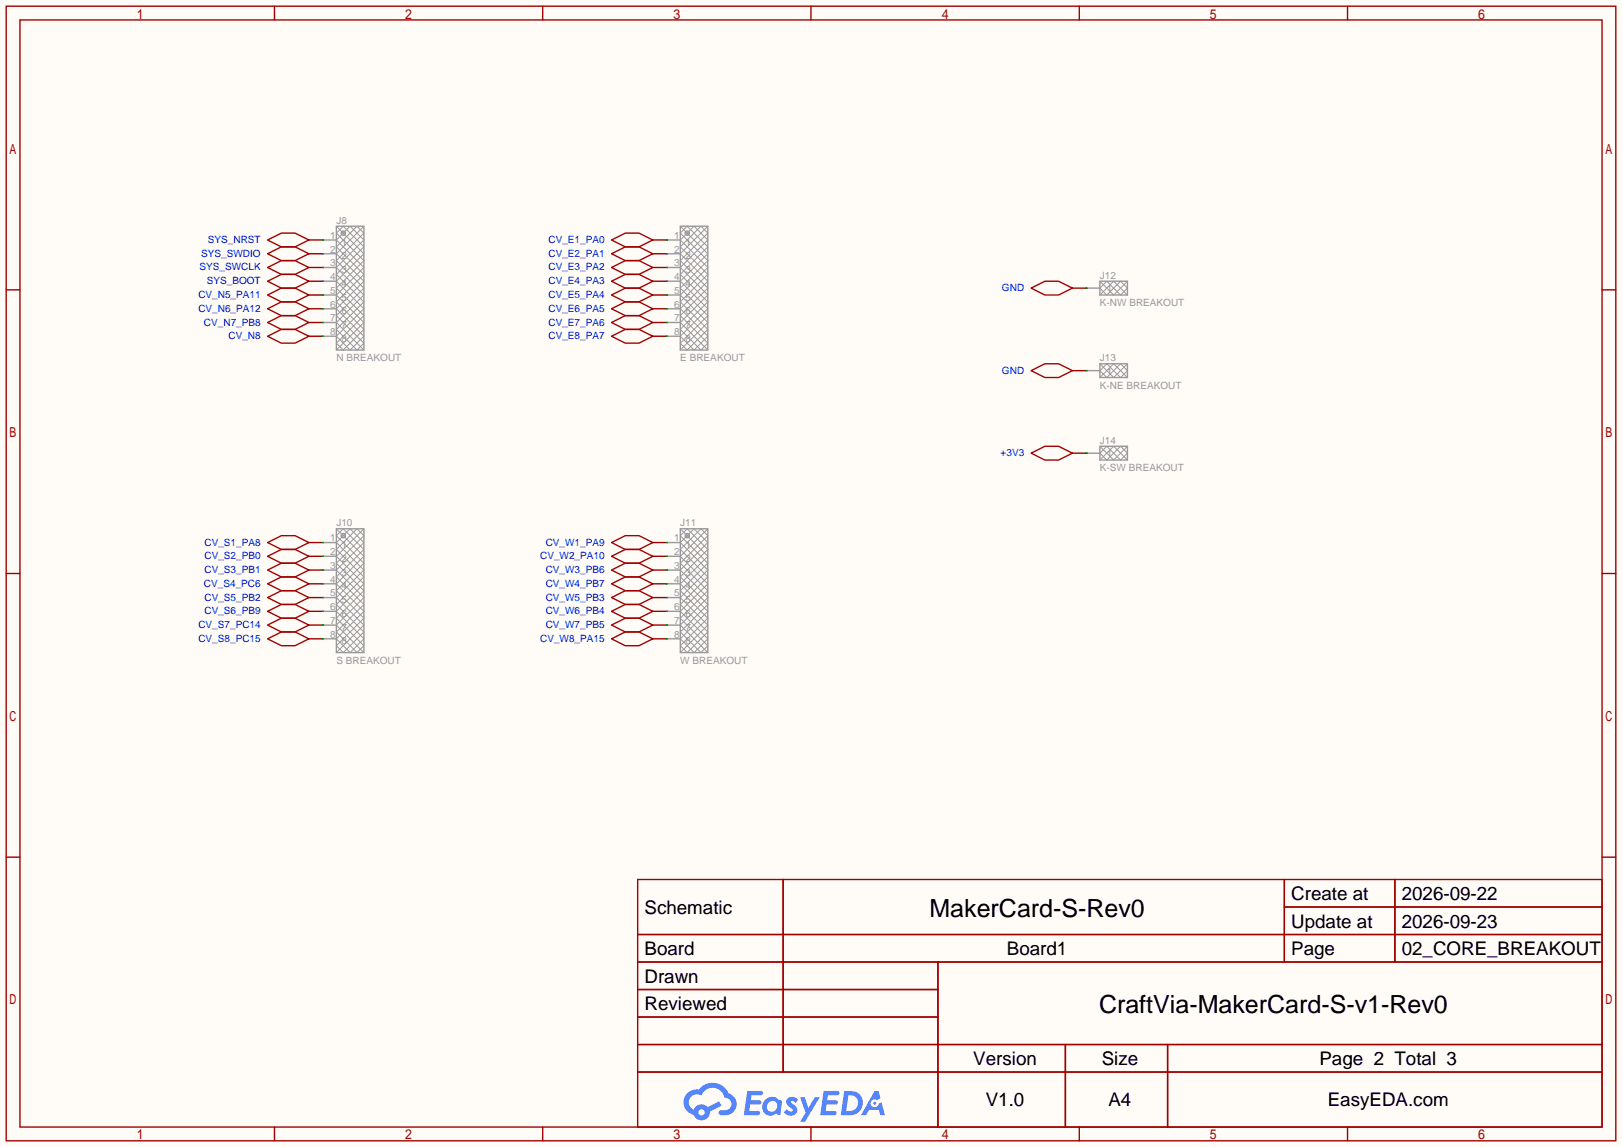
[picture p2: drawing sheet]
<svg xmlns="http://www.w3.org/2000/svg" width="299mm" height="212mm" viewBox="0 0 299 212" stroke-linecap="round" stroke-linejoin="round" font-family="sans-serif">
<path d="M0 0h299.5v211.8h-299.5z" fill="#fffcf7"/>
<g fill="none" stroke="#a10000" stroke-width=".25">
<path d="M1.1 1.1h297.2v209.6h-297.2zM3.7 3.7h292.1v204.5h-292.1zM50.7 1.1v2.6M100.2 1.1v2.6M149.7 1.1v2.6M199.3 1.1v2.6M248.8 1.1v2.6M1.1 53.5h2.6M295.8 53.5h2.5M1.1 105.9h2.6M295.8 105.9h2.5M1.1 158.3h2.6"/>
<path d="M295.8 158.3h2.5M117.7 162.4h178.1v45.8h-178.1zM117.7 172.6h178.1M117.7 177.7h178.1M144.6 162.4v35.6M173.2 177.7v30.5M237.1 162.4v15.3M237.1 167.5h58.7M257.5 162.4v15.3M117.7 182.8h55.5M117.7 192.9h178.1M117.7 187.8h55.5"/>
<path d="M117.7 198h178.1M196.7 192.9v15.3M215.6 192.9v15.3M50.7 208.2v2.5M100.2 208.2v2.5M149.7 208.2v2.5M199.3 208.2v2.5M248.8 208.2v2.5"/>
</g>
<g fill="#5487ff">
<path d="M145.5 202.8a1.3 1.3 0 0 1 1.8 .3l-.4 .6a.54 .54 0 0 0-.9-.2l.1 .2a1.58 1.58 0 0 1 1.1 1.6 1.43 1.43 0 0 1-2.5 .1l.5-.6a.64 .64 0 0 0 .5 .5 .64 .64 0 0 0 .7-.3l-.2-.2a1.6 1.6 0 0 1-1-1.6z"/>
<path d="M147.7 202.7h.9l.7 1.9 1.1-1.9h.9l-2.7 4.5h-.9l1-1.7z"/>
<path d="M138 201.5h1.6a1.31 1.31 0 0 1 1.2 .2 .4 .4 0 0 1-.3 .6h-1.8l-.1 .9h1.6a.4 .4 0 0 1 .4 .4 .4 .4 0 0 1-.4 .4h-1.7l-.2 1.2h.8a1.23 1.23 0 0 1 1.2 .2 .39 .39 0 0 1-.3 .6h-2.7z"/>
<path d="M152.1 201.5h1.6a1.32 1.32 0 0 1 1.3 .2 .39 .39 0 0 1-.4 .6h-1.7l-.2 .9h1.7a.4 .4 0 0 1 .3 .4 .4 .4 0 0 1-.4 .4h-1.7l-.2 1.2h.8a1.23 1.23 0 0 1 1.2 .2 .39 .39 0 0 1-.3 .6h-2.7z"/>
<path d="M161.5 201.5h.7l.4 1.3-.7 .4a.75 .75 0 0 0-1.1 .3 .75 .75 0 0 0 .5 1 .75 .75 0 0 0 .9-.6l.6-.3 .6 2.4h-.9l-.2-1h-1.9l-.5 1h-.9z"/>
<path d="M155.9 201.5l-.7 4.5h1.5a2.27 2.27 0 0 0 2.6-2.3 2.27 2.27 0 0 0-2.7-2.2zM156.6 202.3a1.5 1.5 0 0 1 1.8 1.5 1.5 1.5 0 0 1-1.9 1.4h-.3z"/>
<path d="M141.3 203.1a1.62 1.62 0 0 0-.4 2.1 1.62 1.62 0 0 0 2 .7l.4-.3 .3 .3 .5 .1 .3-2.5-.2-.3h-.4a1.58 1.58 0 0 0-2.5-.1zM141.9 203.6a.99 .99 0 0 1 1.6 .3 .99 .99 0 0 1-.9 1.4 .94 .94 0 0 1-1-.5 .94 .94 0 0 1 .3-1.2z"/>
<path d="M126.9 201.9a2.37 2.37 0 0 0 1.2 4 1.54 1.54 0 0 0 1.7 1 1.54 1.54 0 0 0 1.3-1.6l2.1-1.1-.5-.8-2 1.1a1.57 1.57 0 0 0-2.6 .4 1.5 1.5 0 0 1-.8-2.1 1.5 1.5 0 0 1 2.2-.5 2.23 2.23 0 0 1 2.3-1.4 2.23 2.23 0 0 1 2 1.8 1.16 1.16 0 0 1 1.2 1.1 1.16 1.16 0 0 1-1 1.3h-.7a.47 .47 0 0 0-.6 .3 .47 .47 0 0 0 .4 .6 2.23 2.23 0 0 0 2.3-.7 2.23 2.23 0 0 0 .4-2.3 2.16 2.16 0 0 0-1.3-1.1 3.2 3.2 0 0 0-5.4-.7l-1.2 .1zM129 205.4a.58 .58 0 0 1 1.1 0 .58 .58 0 0 1-1.1 0z"/>
<circle cx="161.5" cy="203.8" r=".28"/>
</g>
<g fill="none" stroke="#999" stroke-width=".18">
<path d="M62.1 41.8l5.1 5.1-5.1 5 5.1 5.1-5.1 5.1 2.5 2.5 2.6-2.5-5.1-5.1 5.1-5.1-5.1-5 5.1-5.1M63.4 41.8l-1.3 1.3 5.1 5-5.1 5.1 5.1 5.1-5.1 5.1 1.3 1.2 3.8-3.8-5.1-5 5.1-5.1-5.1-5.1 3.8-3.8 1.3 1.3-5.1 5 5.1 5.1-5.1 5.1 5.1 5.1-1.3 1.2-3.8-3.8 5.1-5-5.1-5.1 5.1-5.1zM63.5 42.7l.2 .2M63.7 43.2l-.2 .2M125.6 41.8l5.1 5.1-5.1 5 5.1 5.1-5.1 5.1 2.5 2.5 2.6-2.5-5.1-5.1 5.1-5.1-5.1-5 5.1-5.1M126.9 41.8l-1.3 1.3 5.1 5-5.1 5.1 5.1 5.1-5.1 5.1 1.3 1.2 3.8-3.8-5.1-5 5.1-5.1-5.1-5.1 3.8-3.8 1.3 1.3-5.1 5 5.1 5.1-5.1 5.1 5.1 5.1-1.3 1.2-3.8-3.8 5.1-5-5.1-5.1 5.1-5.1zM127 42.7l.2 .2M127.2 43.2l-.2 .2M203.1 54.5l2.5-2.6 2.6 2.6M203.1 51.9l2.5 2.6 2.6-2.6M204.3 51.9l-1.2 1.3 1.2 1.3 2.6-2.6 1.3 1.3-1.3 1.3zM62.1 64.6l5.1-5-5.1-5.1 5.1-5.1-5.1-5.1 2.5-2.5 2.6 2.5-5.1 5.1 5.1 5.1-5.1 5.1 5.1 5"/>
<path d="M125.6 64.6l5.1-5-5.1-5.1 5.1-5.1-5.1-5.1 2.5-2.5 2.6 2.5-5.1 5.1 5.1 5.1-5.1 5.1 5.1 5M203.1 69.7l2.5-2.5 2.6 2.5M203.1 67.2l2.5 2.5 2.6-2.5M204.3 67.2l-1.2 1.3 1.2 1.2 2.6-2.5 1.3 1.3-1.3 1.2zM62.1 97.7l5.1 5-5.1 5.1 5.1 5.1-5.1 5.1 2.5 2.5 2.6-2.5-5.1-5.1 5.1-5.1-5.1-5.1 5.1-5M63.4 97.7l3.8 3.8-5.1 5.1 5.1 5-5.1 5.1 3.8 3.8 1.3-1.2-5.1-5.1 5.1-5.1-5.1-5.1 5.1-5.1-1.3-1.2-3.8 3.8 5.1 5.1-5.1 5 5.1 5.1-3.8 3.8-1.3-1.2 5.1-5.1-5.1-5.1 5.1-5.1-5.1-5.1zM63.5 98.6l.2 .2M63.7 99.1l-.2 .2M125.6 97.7l5.1 5-5.1 5.1 5.1 5.1-5.1 5.1 2.5 2.5 2.6-2.5-5.1-5.1 5.1-5.1-5.1-5.1 5.1-5M126.9 97.7l-1.3 1.2 5.1 5.1-5.1 5.1 5.1 5.1-5.1 5.1 1.3 1.2 3.8-3.8-5.1-5.1 5.1-5-5.1-5.1 3.8-3.8 1.3 1.2-5.1 5.1 5.1 5.1-5.1 5.1 5.1 5.1-1.3 1.2-3.8-3.8 5.1-5.1-5.1-5 5.1-5.1zM127 98.6l.2 .2M127.2 99.1l-.2 .2"/>
<path d="M203.1 85l2.5-2.6 2.6 2.6M203.1 82.4l2.5 2.6 2.6-2.6M204.3 82.4l-1.2 1.3 1.2 1.3 2.6-2.6 1.3 1.3-1.3 1.3zM62.1 120.5l5.1-5.1-5.1-5 5.1-5.1-5.1-5.1 2.5-2.5 2.6 2.5-5.1 5.1 5.1 5.1-5.1 5 5.1 5.1M125.6 120.5l5.1-5.1-5.1-5 5.1-5.1-5.1-5.1 2.5-2.5 2.6 2.5-5.1 5.1 5.1 5.1-5.1 5 5.1 5.1"/>
</g>
<g fill="none" stroke="#999" stroke-width=".25">
<path d="M59.6 44.3h2.5M59.6 46.9h2.5M59.6 49.4h2.5M59.6 51.9h2.5M59.6 54.5h2.5M59.6 57h2.5M59.6 59.6h2.5M62.1 41.8h5.1v22.8h-5.1zM123.1 44.3h2.5M123.1 46.9h2.5M123.1 49.4h2.5M123.1 51.9h2.5"/>
<path d="M123.1 54.5h2.5M123.1 57h2.5M123.1 59.6h2.5M125.6 41.8h5.1v22.8h-5.1zM200.5 53.2h2.6M203.1 51.9h5.1v2.6h-5.1zM59.6 62.1h2.5M123.1 62.1h2.5M200.5 68.5h2.6M203.1 67.2h5.1v2.5h-5.1zM62.1 97.7h5.1v22.8h-5.1zM125.6 97.7h5.1v22.8h-5.1z"/>
<path d="M200.5 83.7h2.6M203.1 82.4h5.1v2.6h-5.1zM59.6 100.2h2.5M59.6 102.7h2.5M59.6 105.3h2.5M59.6 107.8h2.5M59.6 110.4h2.5M59.6 112.9h2.5M59.6 115.4h2.5M59.6 118h2.5M123.1 100.2h2.5M123.1 102.7h2.5"/>
<path d="M123.1 105.3h2.5M123.1 107.8h2.5M123.1 110.4h2.5M123.1 112.9h2.5M123.1 115.4h2.5M123.1 118h2.5"/>
<circle cx="63.4" cy="43.1" r=".38"/>
<circle cx="126.9" cy="43.1" r=".38"/>
<circle cx="63.4" cy="98.9" r=".38"/>
<circle cx="126.9" cy="98.9" r=".38"/>
</g>
<g fill="none" stroke="#870000" stroke-width=".25">
<path d="M57 44.3h2.6M57 46.9h2.6M57 49.4h2.6M57 51.9h2.6M57 54.5h2.6M57 57h2.6M57 59.6h2.6M120.5 44.3h2.6M120.5 46.9h2.6M120.5 49.4h2.6M120.5 51.9h2.6M120.5 54.5h2.6"/>
<path d="M120.5 57h2.6M120.5 59.6h2.6M198 53.2h2.5M57 62.1h2.6M120.5 62.1h2.6M198 68.5h2.5M198 83.7h2.5M57 100.2h2.6M57 102.7h2.6M57 105.3h2.6M57 107.8h2.6M57 110.4h2.6"/>
<path d="M57 112.9h2.6M57 115.4h2.6M57 118h2.6M120.5 100.2h2.6M120.5 102.7h2.6M120.5 105.3h2.6M120.5 107.8h2.6M120.5 110.4h2.6M120.5 112.9h2.6M120.5 115.4h2.6M120.5 118h2.6"/>
</g>
<g fill="none" stroke="#a10000" stroke-width=".25">
<path d="M49.4 44.3l2.5-1.2h2.6l2.5 1.2-2.5 1.3h-2.6zM49.4 46.9l2.5-1.3h2.6l2.5 1.3-2.5 1.2h-2.6zM49.4 49.4l2.5-1.3h2.6l2.5 1.3-2.5 1.3h-2.6zM49.4 51.9l2.5-1.2h2.6l2.5 1.2-2.5 1.3h-2.6zM49.4 54.5l2.5-1.3h2.6l2.5 1.3-2.5 1.3h-2.6zM49.4 57l2.5-1.2h2.6l2.5 1.2-2.5 1.3h-2.6zM49.4 59.6l2.5-1.3h2.6l2.5 1.3-2.5 1.2h-2.6zM112.9 44.3l2.5-1.2h2.6l2.5 1.2-2.5 1.3h-2.6zM112.9 46.9l2.5-1.3h2.6l2.5 1.3-2.5 1.2h-2.6zM112.9 49.4l2.5-1.3h2.6l2.5 1.3-2.5 1.3h-2.6zM112.9 51.9l2.5-1.2h2.6l2.5 1.2-2.5 1.3h-2.6zM112.9 54.5l2.5-1.3h2.6l2.5 1.3-2.5 1.3h-2.6z"/>
<path d="M112.9 57l2.5-1.2h2.6l2.5 1.2-2.5 1.3h-2.6zM112.9 59.6l2.5-1.3h2.6l2.5 1.3-2.5 1.2h-2.6zM190.4 53.2l2.5-1.3h2.6l2.5 1.3-2.5 1.3h-2.6zM49.4 62.1l2.5-1.3h2.6l2.5 1.3-2.5 1.3h-2.6zM112.9 62.1l2.5-1.3h2.6l2.5 1.3-2.5 1.3h-2.6zM190.4 68.5l2.5-1.3h2.6l2.5 1.3-2.5 1.2h-2.6zM190.4 83.7l2.5-1.3h2.6l2.5 1.3-2.5 1.3h-2.6zM49.4 100.2l2.5-1.3h2.6l2.5 1.3-2.5 1.3h-2.6zM49.4 102.7l2.5-1.2h2.6l2.5 1.2-2.5 1.3h-2.6zM49.4 105.3l2.5-1.3h2.6l2.5 1.3-2.5 1.3h-2.6zM49.4 107.8l2.5-1.2h2.6l2.5 1.2-2.5 1.3h-2.6zM49.4 110.4l2.5-1.3h2.6l2.5 1.3-2.5 1.2h-2.6z"/>
<path d="M49.4 112.9l2.5-1.3h2.6l2.5 1.3-2.5 1.3h-2.6zM49.4 115.4l2.5-1.2h2.6l2.5 1.2-2.5 1.3h-2.6zM49.4 118l2.5-1.3h2.6l2.5 1.3-2.5 1.3h-2.6zM112.9 100.2l2.5-1.3h2.6l2.5 1.3-2.5 1.3h-2.6zM112.9 102.7l2.5-1.2h2.6l2.5 1.2-2.5 1.3h-2.6zM112.9 105.3l2.5-1.3h2.6l2.5 1.3-2.5 1.3h-2.6zM112.9 107.8l2.5-1.2h2.6l2.5 1.2-2.5 1.3h-2.6zM112.9 110.4l2.5-1.3h2.6l2.5 1.3-2.5 1.2h-2.6zM112.9 112.9l2.5-1.3h2.6l2.5 1.3-2.5 1.3h-2.6zM112.9 115.4l2.5-1.2h2.6l2.5 1.2-2.5 1.3h-2.6zM112.9 118l2.5-1.3h2.6l2.5 1.3-2.5 1.3h-2.6z"/>
</g>
<g fill="none" stroke="#008700" stroke-width=".25">
<path d="M59.6 44.3h.1M59.6 46.9h.1M59.6 49.4h.1M59.6 51.9h.1M59.6 54.5h.1M59.6 57h.1M59.6 59.6h.1M123.1 51.9h.1M123.1 44.3h.1M123.1 46.9h.1M123.1 49.4h.1M123.1 54.5h.1"/>
<path d="M123.1 57h.1M123.1 59.6h.1M200.5 53.2h.1M59.6 62.1h.1M123.1 62.1h.1M200.5 68.5h.1M200.5 83.7h.1M59.6 100.2h.1M59.6 102.7h.1M59.6 105.3h.1M59.6 107.8h.1M59.6 110.4h.1"/>
<path d="M59.6 112.9h.1M59.6 115.4h.1M59.6 118h.1M123.1 100.2h.1M123.1 102.7h.1M123.1 105.3h.1M123.1 107.8h.1M123.1 110.4h.1M123.1 112.9h.1M123.1 115.4h.1M123.1 118h.1"/>
</g>
<g font-size="4.6">
<text x="171.6" y="169.4">MakerCard-S-Rev0</text>
<text x="202.9" y="187.1">CraftVia-MakerCard-S-v1-Rev0</text>
</g>
<g font-size="3.5">
<text x="238.4" y="166.2">Create at</text>
<text x="258.8" y="166.2">2026-09-22</text>
<text x="119" y="168.8">Schematic</text>
<text x="238.4" y="171.3">Update at</text>
<text x="258.8" y="171.3">2026-09-23</text>
<text x="119" y="176.4">Board</text>
<text x="185.9" y="176.4">Board1</text>
<text x="238.4" y="176.4">Page</text>
<text x="258.8" y="176.4">02_CORE_BREAKOUT</text>
<text x="119" y="181.5">Drawn</text>
<text x="119" y="186.6">Reviewed</text>
<text x="179.7" y="196.7">Version</text>
<text x="203.4" y="196.7">Size</text>
<text x="243.6" y="196.7">Page 2 Total 3</text>
<text x="182" y="204.3">V1.0</text>
<text x="204.7" y="204.3">A4</text>
<text x="245.1" y="204.3">EasyEDA.com</text>
</g>
<g font-size="1.8" fill="#999">
<text x="62.1" y="41.3">J8</text>
<text x="60.9" y="44.1">1</text>
<text x="60.9" y="46.6">2</text>
<text x="63" y="45.4">1</text>
<text x="63" y="47.9">2</text>
<text x="124.4" y="44.1">1</text>
<text x="124.4" y="46.6">2</text>
<text x="126.5" y="45.4">1</text>
<text x="126.5" y="47.9">2</text>
<text x="60.9" y="49.2">3</text>
<text x="60.9" y="51.7">4</text>
<text x="63" y="50.4">3</text>
<text x="63" y="53">4</text>
<text x="124.4" y="49.2">3</text>
<text x="124.4" y="51.7">4</text>
<text x="126.5" y="50.4">3</text>
<text x="126.5" y="53">4</text>
<text x="203.1" y="51.5">J12</text>
<text x="204.3" y="54">1</text>
<text x="60.9" y="54.3">5</text>
<text x="60.9" y="56.8">6</text>
<text x="60.9" y="59.3">7</text>
<text x="63" y="55.5">5</text>
<text x="63" y="58.1">6</text>
<text x="124.4" y="54.3">5</text>
<text x="124.4" y="56.8">6</text>
<text x="124.4" y="59.3">7</text>
<text x="126.5" y="55.5">5</text>
<text x="126.5" y="58.1">6</text>
<text x="203.1" y="56.6">K-NW BREAKOUT</text>
<text x="60.9" y="61.9">8</text>
<text x="63" y="60.6">7</text>
<text x="63" y="63.1">8</text>
<text x="124.4" y="61.9">8</text>
<text x="126.5" y="60.6">7</text>
<text x="126.5" y="63.1">8</text>
<text x="62.1" y="66.7">N BREAKOUT</text>
<text x="125.6" y="66.7">E BREAKOUT</text>
<text x="203.1" y="66.7">J13</text>
<text x="203.1" y="71.8">K-NE BREAKOUT</text>
<text x="204.3" y="69.2">1</text>
<text x="203.1" y="82">J14</text>
<text x="203.1" y="87">K-SW BREAKOUT</text>
<text x="204.3" y="84.5">1</text>
<text x="60.9" y="100">1</text>
<text x="62.1" y="97.2">J10</text>
<text x="63" y="101.2">1</text>
<text x="124.4" y="100">1</text>
<text x="125.6" y="97.2">J11</text>
<text x="126.5" y="101.2">1</text>
<text x="60.9" y="102.5">2</text>
<text x="60.9" y="105.1">3</text>
<text x="60.9" y="107.6">4</text>
<text x="63" y="103.8">2</text>
<text x="63" y="106.3">3</text>
<text x="124.4" y="102.5">2</text>
<text x="124.4" y="105.1">3</text>
<text x="124.4" y="107.6">4</text>
<text x="126.5" y="103.8">2</text>
<text x="126.5" y="106.3">3</text>
<text x="60.9" y="110.1">5</text>
<text x="60.9" y="112.7">6</text>
<text x="63" y="108.9">4</text>
<text x="63" y="111.4">5</text>
<text x="63" y="113.9">6</text>
<text x="124.4" y="110.1">5</text>
<text x="124.4" y="112.7">6</text>
<text x="126.5" y="108.9">4</text>
<text x="126.5" y="111.4">5</text>
<text x="126.5" y="113.9">6</text>
<text x="60.9" y="115.2">7</text>
<text x="60.9" y="117.8">8</text>
<text x="63" y="116.5">7</text>
<text x="63" y="119">8</text>
<text x="124.4" y="115.2">7</text>
<text x="124.4" y="117.8">8</text>
<text x="126.5" y="116.5">7</text>
<text x="126.5" y="119">8</text>
<text x="62.1" y="122.6">S BREAKOUT</text>
<text x="125.6" y="122.6">W BREAKOUT</text>
</g>
<g font-size="1.8" fill="#00f">
<text x="37.1" y="47.4">SYS_SWDIO</text>
<text x="38.4" y="44.9">SYS_NRST</text>
<text x="101.3" y="44.9">CV_E1_PA0</text>
<text x="101.3" y="47.4">CV_E2_PA1</text>
<text x="36.8" y="50">SYS_SWCLK</text>
<text x="38.2" y="52.5">SYS_BOOT</text>
<text x="101.3" y="50">CV_E3_PA2</text>
<text x="101.3" y="52.5">CV_E4_PA3</text>
<text x="185" y="53.8">GND</text>
<text x="36.6" y="55">CV_N5_PA11</text>
<text x="36.6" y="57.6">CV_N6_PA12</text>
<text x="101.3" y="55">CV_E5_PA4</text>
<text x="101.3" y="57.6">CV_E6_PA5</text>
<text x="37.7" y="60.1">CV_N7_PB8</text>
<text x="42.2" y="62.7">CV_N8</text>
<text x="101.3" y="60.1">CV_E7_PA6</text>
<text x="101.3" y="62.7">CV_E8_PA7</text>
<text x="185" y="69">GND</text>
<text x="184.7" y="84.2">+3V3</text>
<text x="37.8" y="100.8">CV_S1_PA8</text>
<text x="100.7" y="100.8">CV_W1_PA9</text>
<text x="37.8" y="103.3">CV_S2_PB0</text>
<text x="37.8" y="105.8">CV_S3_PB1</text>
<text x="99.7" y="103.3">CV_W2_PA10</text>
<text x="100.7" y="105.8">CV_W3_PB6</text>
<text x="37.7" y="108.4">CV_S4_PC6</text>
<text x="37.8" y="110.9">CV_S5_PB2</text>
<text x="37.8" y="113.5">CV_S6_PB9</text>
<text x="100.7" y="108.4">CV_W4_PB7</text>
<text x="100.7" y="110.9">CV_W5_PB3</text>
<text x="100.7" y="113.5">CV_W6_PB4</text>
<text x="36.6" y="116">CV_S7_PC14</text>
<text x="36.6" y="118.5">CV_S8_PC15</text>
<text x="99.7" y="118.5">CV_W8_PA15</text>
<text x="100.7" y="116">CV_W7_PB5</text>
</g>
</svg>
